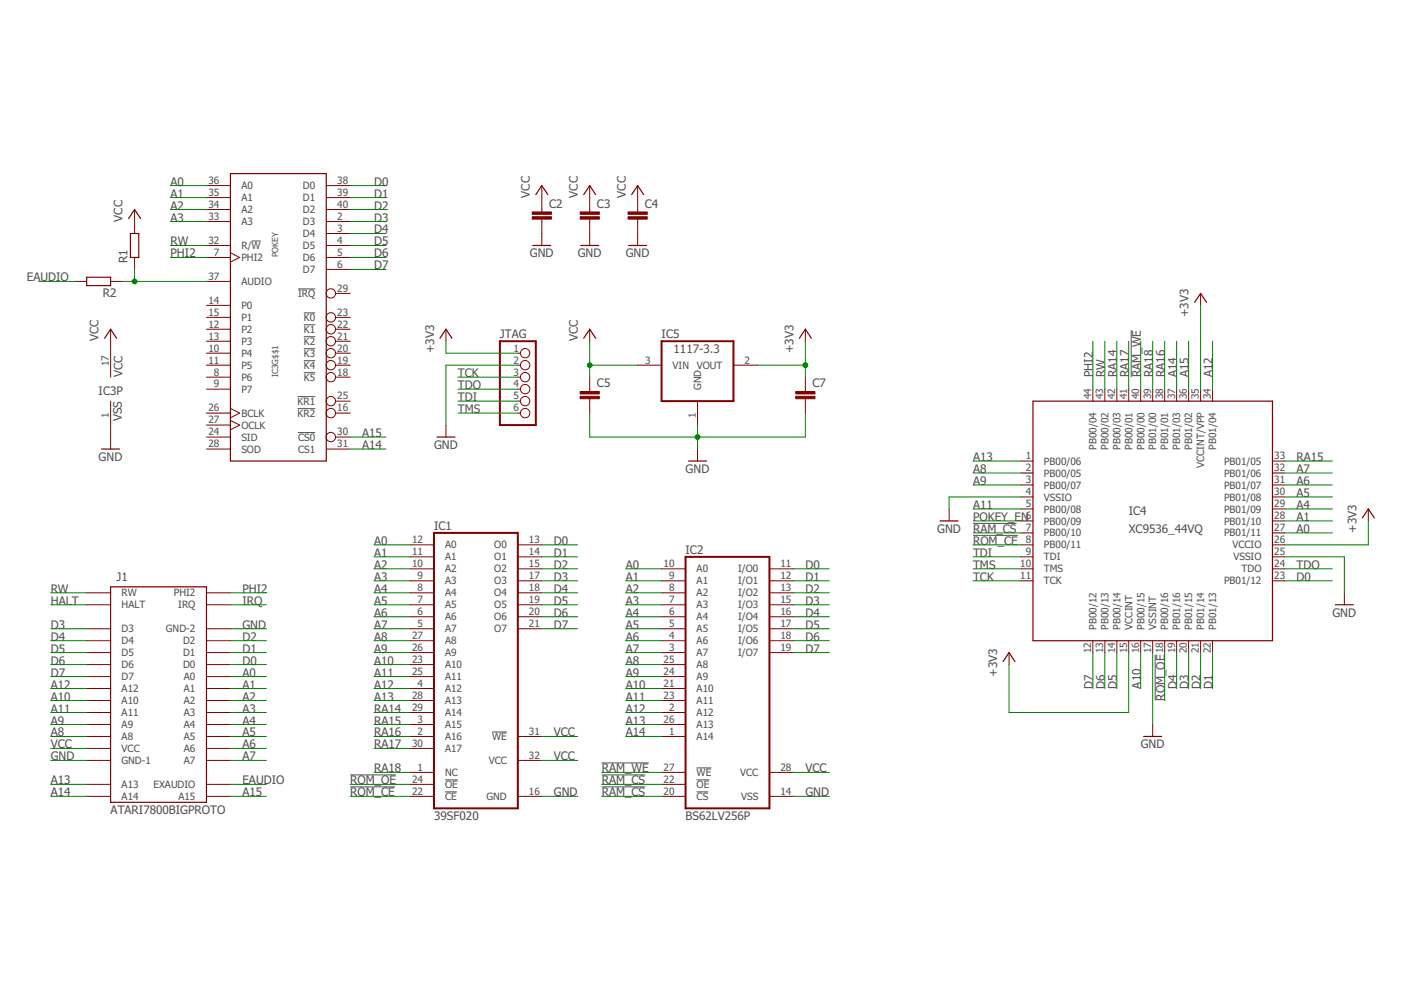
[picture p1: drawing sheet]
<svg xmlns="http://www.w3.org/2000/svg" width="297mm" height="210mm" viewBox="0 0 297 210" stroke-linecap="round" stroke-linejoin="round" font-family="sans-serif">
<g fill="none" stroke="#505050" stroke-width=".21">
<path d="M53.3 51.1h2M63.2 61.3h3.6M64.4 66.3h2.4M64.4 68.9h2.4M64.4 71.4h2.4M64.4 73.9h2.4M64.4 76.5h2.4M64.4 79h2.4M239.8 70v10M63.1 84.1h3.7M63.1 86.6h3.7M63.2 91.7h3.6"/>
<path d="M206.3 113.5h9.5M206.3 111h9.2M244.9 138.8v9.7M104.3 155.2h3.2M74.3 166.8h9.4M74.3 164.3h9.7M94.4 165.4h2.7M94.4 167.9h2.5M127.6 161.8h9.9M127.6 166.8h9.2M127.6 164.3h9.2M147.7 165.4h2.7"/>
<path d="M147.7 167.9h2.5M147.7 162.8h3.1"/>
</g>
<g fill="none" stroke="#800000" stroke-width=".25">
<path d="M48.9 36.8h20.3v60.9h-20.3zM18.4 58.8h5.1v1.8h-5.1zM27.3 46.3l1.2-1.9 1.3 1.9M27.6 49.5h1.8v5.1h-1.8zM113 52h3.8M113.6 41.3l1.3-2 1.2 2M123.1 52h3.8M123.8 41.3l1.2-2 1.3 2M133.3 52h3.8M133.9 41.3l1.3-2 1.3 2M22.2 71.7l1.3-1.9 1.2 1.9M93.3 71.7l1.3-1.9 1.2 1.9"/>
<path d="M123.8 71.7l1.2-1.9 1.3 1.9M169.5 71.7l1.3-1.9 1.2 1.9M253.3 64.1l1.3-1.9 1.2 1.9M21.5 95.2h3.9M92.6 92.7h3.9M146 97.7h3.8M219 85h50.8v50.8h-50.8zM199.3 110.4h3.8M288.8 109.8l1.3-1.9 1.3 1.9M23.5 124.4h20.3v45.7h-20.3zM283.1 128.2h3.8M212.7 140.3l1.2-1.9 1.3 1.9"/>
<path d="M242.5 156.1h3.8"/>
</g>
<g fill="none" stroke="#800000" stroke-width=".21">
<path d="M43.8 39.3h5.1M69.2 39.3h5.1M114.9 39.3v5.6M125 39.3v5.6M135.2 39.3v5.6M15.8 59.7h2.6M23.5 59.7h2.5M28.5 44.4v5.1M28.5 54.6v2.5M43.8 41.9h5.1M43.8 44.4h5.1M43.8 47h5.1"/>
<path d="M43.8 52h5.1M43.8 54.6h5.1M43.8 59.7h5.1M48.9 53.6l1.9 1-1.9 1M69.2 41.9h5.1M69.2 44.4h5.1M69.2 47h5.1M69.2 49.5h5.1M69.2 52h5.1M69.2 54.6h5.1M69.2 57.1h5.1M114.9 46.5v5.5"/>
<path d="M125 46.5v5.5M135.2 46.5v5.5M23.5 69.8v10.2M43.8 74.9h5.1M43.8 77.4h5.1M43.8 80h5.1M43.8 67.3h5.1M43.8 64.7h5.1M43.8 69.8h5.1M43.8 72.3h5.1M71.1 74.9h3.2M71.1 77.4h3.2"/>
<path d="M71.1 80h3.2M71.1 62.2h3.2M71.1 67.3h3.2M71.1 69.8h3.2M71.1 72.3h3.2M94.6 69.8v2.5M109.8 74.9h.6M109.8 77.4h.6M109.8 80h.6M125 69.8v2.5M125 80v3M135.2 77.4h5.1"/>
<path d="M155.5 77.4h5.1M170.8 69.8v2.5M170.8 80v3M254.6 62.2v2.5M23.5 85v10.2M43.8 82.5h5.1M43.8 87.6h5.1M43.8 92.7h5.1M43.8 95.2h5.1M43.8 90.1h5.1M48.9 86.6l1.9 1-1.9 1M48.9 89.1l1.9 1-1.9 1"/>
<path d="M69.2 95.2h5.1M71.1 85h3.2M71.1 87.6h3.2M71.1 92.7h3.2M94.6 90.1v2.6M109.8 82.5h.6M109.8 85h.6M109.8 87.6h.6M125 84.5v3.1M147.9 85v5.1M147.9 95.2v2.5M170.8 84.5v3.1"/>
<path d="M216.5 97.7h2.5M231.7 82.5v2.5M234.3 82.5v2.5M236.8 82.5v2.5M239.3 82.5v2.5M241.9 82.5v2.5M244.4 82.5v2.5M246.9 82.5v2.5M249.5 82.5v2.5M252 82.5v2.5M254.6 82.5v2.5M257.1 82.5v2.5"/>
<path d="M269.8 97.7h2.5M86.9 115.5h5.1M86.9 118.1h5.1M109.8 115.5h5.1M109.8 118.1h5.1M201.2 107.9v2.5M216.5 115.5h2.5M216.5 118.1h2.5M216.5 100.3h2.5M216.5 102.8h2.5M216.5 105.4h2.5M216.5 107.9h2.5"/>
<path d="M216.5 110.4h2.5M216.5 113h2.5M269.8 115.5h2.5M269.8 118.1h2.5M269.8 100.3h2.5M269.8 102.8h2.5M269.8 105.4h2.5M269.8 107.9h2.5M269.8 110.4h2.5M269.8 113h2.5M290.1 107.9v2.5M18.4 138.4h5.1"/>
<path d="M18.4 135.8h5.1M18.4 133.3h5.1M18.4 125.7h5.1M18.4 128.2h5.1M43.8 138.4h5.1M43.8 135.8h5.1M43.8 133.3h5.1M43.8 125.7h5.1M43.8 128.2h5.1M86.9 138.4h5.1M86.9 135.8h5.1M86.9 133.3h5.1"/>
<path d="M86.9 125.7h5.1M86.9 128.2h5.1M86.9 120.6h5.1M86.9 123.1h5.1M86.9 130.8h5.1M109.8 133.3h5.1M109.8 125.7h5.1M109.8 128.2h5.1M109.8 120.6h5.1M109.8 123.1h5.1M109.8 130.8h5.1M140.3 138.4h5.1"/>
<path d="M140.3 135.8h5.1M140.3 133.3h5.1M140.3 125.7h5.1M140.3 128.2h5.1M140.3 120.6h5.1M140.3 123.1h5.1M140.3 130.8h5.1M163.1 138.4h5.1M163.1 135.8h5.1M163.1 133.3h5.1M163.1 125.7h5.1M163.1 128.2h5.1"/>
<path d="M163.1 120.6h5.1M163.1 123.1h5.1M163.1 130.8h5.1M213.9 138.4v2.5M216.5 120.6h2.5M216.5 123.1h2.5M231.7 135.8v2.6M234.3 135.8v2.6M236.8 135.8v2.6M239.3 135.8v2.6M241.9 135.8v2.6M244.4 135.8v2.6"/>
<path d="M246.9 135.8v2.6M249.5 135.8v2.6M252 135.8v2.6M254.6 135.8v2.6M257.1 135.8v2.6M269.8 120.6h2.5M269.8 123.1h2.5M285 125.7v2.5M18.4 143.4h5.1M18.4 146h5.1M18.4 148.5h5.1M18.4 151.1h5.1"/>
<path d="M18.4 153.6h5.1M18.4 156.1h5.1M18.4 158.7h5.1M18.4 140.9h5.1M43.8 143.4h5.1M43.8 146h5.1M43.8 148.5h5.1M43.8 151.1h5.1M43.8 153.6h5.1M43.8 156.1h5.1M43.8 158.7h5.1M43.8 140.9h5.1"/>
<path d="M86.9 143.4h5.1M86.9 146h5.1M86.9 148.5h5.1M86.9 151.1h5.1M86.9 153.6h5.1M86.9 156.1h5.1M86.9 158.7h5.1M86.9 140.9h5.1M109.8 156.1h5.1M140.3 143.4h5.1M140.3 146h5.1M140.3 148.5h5.1"/>
<path d="M140.3 151.1h5.1M140.3 153.6h5.1M140.3 156.1h5.1M140.3 140.9h5.1M244.4 153.6v2.5M18.4 161.2h5.1M18.4 166.3h5.1M18.4 168.8h5.1M43.8 161.2h5.1M43.8 166.3h5.1M43.8 168.8h5.1M86.9 166.3h5.1"/>
<path d="M86.9 168.8h5.1M86.9 163.8h5.1M109.8 161.2h5.1M109.8 168.8h5.1M140.3 166.3h5.1M140.3 168.8h5.1M140.3 163.8h5.1M163.1 168.8h5.1M163.1 163.8h5.1"/>
<circle cx="70.1" cy="69.8" r=".99"/>
<circle cx="70.1" cy="72.3" r=".99"/>
<circle cx="70.1" cy="74.9" r=".99"/>
<circle cx="70.1" cy="77.4" r=".99"/>
<circle cx="70.1" cy="67.3" r=".99"/>
<circle cx="70.1" cy="80" r=".99"/>
<circle cx="70.1" cy="62.2" r=".99"/>
<circle cx="111.3" cy="80" r=".99"/>
<circle cx="111.3" cy="74.9" r=".99"/>
<circle cx="111.3" cy="77.4" r=".99"/>
<circle cx="70.1" cy="92.7" r=".99"/>
<circle cx="70.1" cy="87.6" r=".99"/>
<circle cx="70.1" cy="85" r=".99"/>
<circle cx="111.3" cy="87.6" r=".99"/>
<circle cx="111.3" cy="85" r=".99"/>
<circle cx="111.3" cy="82.5" r=".99"/>
</g>
<path d="M106 72.3h7.6v17.8h-7.6zM140.3 72.3h15.2v12.7h-15.2zM92 113h17.8v58.4h-17.8zM145.4 118.1h17.7v53.3h-17.7z" fill="none" stroke="#800000" stroke-width=".42"/>
<g fill="#800000" stroke="#800000" stroke-width=".21">
<path d="M112.8 46h4.1v.5h-4.1z"/>
<path d="M112.8 44.9h4.1v.5h-4.1z"/>
<path d="M123 46h4.1v.5h-4.1z"/>
<path d="M123 44.9h4.1v.5h-4.1z"/>
<path d="M133.2 46h4v.5h-4z"/>
<path d="M133.2 44.9h4v.5h-4z"/>
<path d="M123 84h4.1v.5h-4.1z"/>
<path d="M123 83h4.1v.5h-4.1z"/>
<path d="M168.7 84h4.1v.5h-4.1z"/>
<path d="M168.7 83h4.1v.5h-4.1z"/>
</g>
<g fill="none" stroke="#008000" stroke-width=".21">
<path d="M36.2 39.3h7.6M74.3 39.3h7.6M8.2 59.7h7.6M26 59.7h17.8M28.5 57.1v2.6M36.2 52h7.6M36.2 54.6h7.6M36.2 41.9h7.6M36.2 44.4h7.6M36.2 47h7.6M74.3 52h7.6M74.3 54.6h7.6"/>
<path d="M74.3 41.9h7.6M74.3 44.4h7.6M74.3 47h7.6M74.3 49.5h7.6M74.3 57.1h7.6M94.6 72.3v2.6h15.2M97.1 80h12.7M109.8 77.4h-15.2v12.7M125 72.3v7.7M125 77.4h10.2M160.6 77.4h10.2M170.8 72.3v7.7"/>
<path d="M231.7 72.3v10.2M234.3 72.3v10.2M236.8 72.3v10.2M239.3 72.3v10.2M241.9 72.3v10.2M244.4 72.3v10.2M246.9 72.3v10.2M249.5 72.3v10.2M252 72.3v10.2M254.6 64.7v17.8M257.1 72.3v10.2M74.3 95.2h7.6"/>
<path d="M74.3 92.7h7.6M97.1 82.5h12.7M97.1 85h12.7M97.1 87.6h12.7M125 87.6v5.1h45.8v-5.1M147.9 90.1v5.1M206.3 97.7h10.2M272.3 97.7h10.2M79.3 118.1h7.6M79.3 115.5h7.6M114.9 118.1h7.6M114.9 115.5h7.6"/>
<path d="M206.3 100.3h10.2M206.3 118.1h10.2M206.3 115.5h10.2M206.3 113h10.2M206.3 110.4h10.2M206.3 107.9h10.2M206.3 102.8h10.2M216.5 105.4h-15.3v2.5M272.3 100.3h10.2M272.3 118.1h12.7v7.6M272.3 105.4h10.2M272.3 113h10.2"/>
<path d="M272.3 110.4h10.2M272.3 107.9h10.2M272.3 102.8h10.2M290.1 110.4v5.1h-17.8M10.8 135.8h7.6M10.8 128.2h7.6M10.8 125.7h7.6M10.8 133.3h7.6M10.8 138.4h7.6M48.9 135.8h7.6M48.9 128.2h7.6M48.9 125.7h7.6"/>
<path d="M48.9 133.3h7.6M48.9 138.4h7.6M79.3 135.8h7.6M79.3 128.2h7.6M79.3 125.7h7.6M79.3 133.3h7.6M79.3 120.6h7.6M79.3 123.1h7.6M79.3 130.8h7.6M79.3 138.4h7.6M114.9 128.2h7.6M114.9 125.7h7.6"/>
<path d="M114.9 133.3h7.6M114.9 120.6h7.6M114.9 123.1h7.6M114.9 130.8h7.6M132.7 135.8h7.6M132.7 128.2h7.6M132.7 125.7h7.6M132.7 133.3h7.6M132.7 120.6h7.6M132.7 123.1h7.6M132.7 130.8h7.6M132.7 138.4h7.6"/>
<path d="M168.2 135.8h7.6M168.2 128.2h7.6M168.2 125.7h7.6M168.2 133.3h7.6M168.2 120.6h7.6M168.2 123.1h7.6M168.2 130.8h7.6M168.2 138.4h7.6M206.3 120.6h10.2M206.3 123.1h10.2M231.7 138.4v7.6M234.3 138.4v7.6"/>
<path d="M236.8 138.4v7.6M239.3 138.4v12.7h-25.4v-10.2M241.9 138.4v7.6M244.4 138.4v15.2M246.9 138.4v10.1M249.5 138.4v7.6M252 138.4v7.6M254.6 138.4v7.6M257.1 138.4v7.6M272.3 120.6h10.2M272.3 123.1h10.2M10.8 156.1h7.6"/>
<path d="M10.8 140.9h7.6M10.8 158.7h7.6M10.8 148.5h7.6M10.8 153.6h7.6M10.8 143.4h7.6M10.8 146h7.6M10.8 151.1h7.6M48.9 156.1h7.6M48.9 140.9h7.6M48.9 158.7h7.6M48.9 148.5h7.6M48.9 153.6h7.6"/>
<path d="M48.9 143.4h7.6M48.9 146h7.6M48.9 151.1h7.6M79.3 156.1h7.6M79.3 140.9h7.6M79.3 158.7h7.6M79.3 148.5h7.6M79.3 153.6h7.6M79.3 143.4h7.6M79.3 146h7.6M79.3 151.1h7.6M114.9 156.1h7.6"/>
<path d="M132.7 156.1h7.6M132.7 140.9h7.6M132.7 148.5h7.6M132.7 153.6h7.6M132.7 143.4h7.6M132.7 146h7.6M132.7 151.1h7.6M10.8 168.8h7.6M10.8 166.3h7.6M10.8 161.2h7.6M48.9 168.8h7.6M48.9 166.3h7.6"/>
<path d="M48.9 161.2h7.6M74.3 168.8h12.6M74.3 166.3h12.6M79.3 163.8h7.6M114.9 168.8h7.6M114.9 161.2h7.6M127.6 168.8h12.7M127.6 166.3h12.7M127.6 163.8h12.7M168.2 168.8h7.6M168.2 163.8h7.6"/>
</g>
<g fill="#008000" stroke="#008000" stroke-width=".21">
<circle cx="125" cy="77.4" r=".51"/>
<circle cx="147.9" cy="92.7" r=".51"/>
<circle cx="170.8" cy="77.4" r=".51"/>
<circle cx="28.5" cy="59.7" r=".51"/>
</g>
<g font-size="2.5" fill="#505050">
<text x="36.1" y="39.3">A0</text>
<text x="36.1" y="41.9">A1</text>
<text x="79.3" y="39.3">D0</text>
<text x="79.3" y="41.9">D1</text>
<text x="112.3" y="41.9" transform="rotate(-90 112.3 41.9)">VCC</text>
<text x="122.5" y="41.9" transform="rotate(-90 122.5 41.9)">VCC</text>
<text x="132.7" y="41.9" transform="rotate(-90 132.7 41.9)">VCC</text>
<text x="26" y="47" transform="rotate(-90 26 47)">VCC</text>
<text x="36.1" y="44.4">A2</text>
<text x="36.1" y="47">A3</text>
<text x="79.3" y="44.4">D2</text>
<text x="79.3" y="47">D3</text>
<text x="116.4" y="44">C2</text>
<text x="126.6" y="44">C3</text>
<text x="136.7" y="44">C4</text>
<text x="36.1" y="52">RW</text>
<text x="79.3" y="49.5">D4</text>
<text x="79.3" y="52">D5</text>
<text x="5.7" y="59.7">EAUDIO</text>
<text x="27" y="55.9" transform="rotate(-90 27 55.9)">R1</text>
<text x="36.1" y="54.6">PHI2</text>
<text x="79.3" y="54.6">D6</text>
<text x="79.3" y="57.1">D7</text>
<text x="112.3" y="54.6">GND</text>
<text x="122.5" y="54.6">GND</text>
<text x="132.7" y="54.6">GND</text>
<text x="21.8" y="62.9">R2</text>
<text x="106" y="71.7">JTAG</text>
<text x="140.3" y="71.7">IC5</text>
<text x="252" y="67.3" transform="rotate(-90 252 67.3)">+3V3</text>
<text x="20.9" y="72.4" transform="rotate(-90 20.9 72.4)">VCC</text>
<text x="92" y="74.9" transform="rotate(-90 92 74.9)">+3V3</text>
<text x="122.5" y="72.4" transform="rotate(-90 122.5 72.4)">VCC</text>
<text x="142.8" y="74.9">1117-3.3</text>
<text x="168.2" y="74.9" transform="rotate(-90 168.2 74.9)">+3V3</text>
<text x="20.9" y="83.8">IC3P</text>
<text x="26" y="80" transform="rotate(-90 26 80)">VCC</text>
<text x="97.1" y="80">TCK</text>
<text x="97.1" y="82.5">TDO</text>
<text x="126.6" y="82.1">C5</text>
<text x="172.3" y="82.1">C7</text>
<text x="231.7" y="80" transform="rotate(-90 231.7 80)">PHI2</text>
<text x="234.2" y="80" transform="rotate(-90 234.2 80)">RW</text>
<text x="236.8" y="80" transform="rotate(-90 236.8 80)">RA14</text>
<text x="239.3" y="80" transform="rotate(-90 239.3 80)">RA17</text>
<text x="241.9" y="80" transform="rotate(-90 241.9 80)">RAM_WE</text>
<text x="244.4" y="80" transform="rotate(-90 244.4 80)">RA18</text>
<text x="246.9" y="80" transform="rotate(-90 246.9 80)">RA16</text>
<text x="249.5" y="80" transform="rotate(-90 249.5 80)">A14</text>
<text x="252" y="80" transform="rotate(-90 252 80)">A15</text>
<text x="257.1" y="80" transform="rotate(-90 257.1 80)">A12</text>
<text x="25.9" y="89.3" transform="rotate(-90 25.9 89.3)">VSS</text>
<text x="97.1" y="85.1">TDI</text>
<text x="97.1" y="87.6">TMS</text>
<text x="76.8" y="95.2">A14</text>
<text x="76.8" y="92.7">A15</text>
<text x="92" y="95.2">GND</text>
<text x="20.9" y="97.7">GND</text>
<text x="145.4" y="100.3">GND</text>
<text x="206.3" y="100.3">A8</text>
<text x="206.3" y="97.7">A13</text>
<text x="274.9" y="100.3">A7</text>
<text x="274.9" y="97.7">RA15</text>
<text x="206.3" y="102.8">A9</text>
<text x="206.3" y="107.9">A11</text>
<text x="274.9" y="107.9">A4</text>
<text x="274.9" y="105.4">A5</text>
<text x="274.9" y="102.8">A6</text>
<text x="92" y="112.3">IC1</text>
<text x="198.7" y="113">GND</text>
<text x="206.3" y="113">RAM_CS</text>
<text x="206.3" y="110.4">POKEY_EN</text>
<text x="239.3" y="113">XC9536_44VQ</text>
<text x="239.3" y="109.2">IC4</text>
<text x="274.9" y="113">A0</text>
<text x="274.9" y="110.4">A1</text>
<text x="287.6" y="113" transform="rotate(-90 287.6 113)">+3V3</text>
<text x="79.3" y="115.5">A0</text>
<text x="79.3" y="118.1">A1</text>
<text x="117.4" y="115.5">D0</text>
<text x="117.4" y="118.1">D1</text>
<text x="145.4" y="117.4">IC2</text>
<text x="206.3" y="115.5">ROM_CE</text>
<text x="206.3" y="118.1">TDI</text>
<text x="10.8" y="125.7">RW</text>
<text x="24.7" y="123.1">J1</text>
<text x="51.4" y="125.7">PHI2</text>
<text x="79.3" y="120.6">A2</text>
<text x="79.3" y="123.1">A3</text>
<text x="79.3" y="125.7">A4</text>
<text x="117.4" y="120.6">D2</text>
<text x="117.4" y="123.1">D3</text>
<text x="117.4" y="125.7">D4</text>
<text x="132.7" y="120.6">A0</text>
<text x="132.7" y="123.1">A1</text>
<text x="132.7" y="125.7">A2</text>
<text x="170.7" y="120.6">D0</text>
<text x="170.7" y="123.1">D1</text>
<text x="170.7" y="125.7">D2</text>
<text x="206.3" y="123.1">TCK</text>
<text x="206.3" y="120.6">TMS</text>
<text x="274.9" y="123.1">D0</text>
<text x="274.9" y="120.6">TDO</text>
<text x="10.8" y="128.2">HALT</text>
<text x="51.4" y="128.2">IRQ</text>
<text x="79.3" y="128.2">A5</text>
<text x="79.3" y="130.8">A6</text>
<text x="117.4" y="128.2">D5</text>
<text x="117.4" y="130.8">D6</text>
<text x="132.7" y="128.2">A3</text>
<text x="132.7" y="130.8">A4</text>
<text x="170.7" y="128.2">D3</text>
<text x="170.7" y="130.8">D4</text>
<text x="282.5" y="130.8">GND</text>
<text x="10.8" y="133.3">D3</text>
<text x="10.8" y="135.8">D4</text>
<text x="51.4" y="133.3">GND</text>
<text x="51.4" y="135.8">D2</text>
<text x="79.3" y="135.8">A8</text>
<text x="79.3" y="133.3">A7</text>
<text x="117.4" y="133.3">D7</text>
<text x="132.7" y="133.3">A5</text>
<text x="132.7" y="135.8">A6</text>
<text x="170.7" y="133.3">D5</text>
<text x="170.7" y="135.8">D6</text>
<text x="10.8" y="138.4">D5</text>
<text x="10.8" y="140.9">D6</text>
<text x="10.8" y="143.5">D7</text>
<text x="51.4" y="143.5">A0</text>
<text x="51.4" y="140.9">D0</text>
<text x="51.4" y="138.4">D1</text>
<text x="79.3" y="138.4">A9</text>
<text x="79.3" y="140.9">A10</text>
<text x="79.3" y="143.5">A11</text>
<text x="132.7" y="140.9">A8</text>
<text x="132.7" y="138.4">A7</text>
<text x="132.7" y="143.5">A9</text>
<text x="170.7" y="138.4">D7</text>
<text x="211.4" y="143.5" transform="rotate(-90 211.4 143.5)">+3V3</text>
<text x="10.8" y="148.5">A10</text>
<text x="10.8" y="146">A12</text>
<text x="51.4" y="146">A1</text>
<text x="51.4" y="148.5">A2</text>
<text x="79.3" y="148.5">A13</text>
<text x="79.3" y="146">A12</text>
<text x="132.7" y="146">A10</text>
<text x="132.7" y="148.5">A11</text>
<text x="231.7" y="146" transform="rotate(-90 231.7 146)">D7</text>
<text x="234.2" y="146" transform="rotate(-90 234.2 146)">D6</text>
<text x="236.8" y="146" transform="rotate(-90 236.8 146)">D5</text>
<text x="241.9" y="146" transform="rotate(-90 241.9 146)">A10</text>
<text x="246.9" y="148.5" transform="rotate(-90 246.9 148.5)">ROM_OE</text>
<text x="249.5" y="146" transform="rotate(-90 249.5 146)">D4</text>
<text x="252" y="146" transform="rotate(-90 252 146)">D3</text>
<text x="254.6" y="146" transform="rotate(-90 254.6 146)">D2</text>
<text x="257.1" y="146" transform="rotate(-90 257.1 146)">D1</text>
<text x="10.8" y="153.6">A9</text>
<text x="10.8" y="151.1">A11</text>
<text x="51.4" y="151.1">A3</text>
<text x="51.4" y="153.6">A4</text>
<text x="79.3" y="151.1">RA14</text>
<text x="79.3" y="153.6">RA15</text>
<text x="132.7" y="153.6">A13</text>
<text x="132.7" y="151.1">A12</text>
<text x="10.8" y="156.2">A8</text>
<text x="10.8" y="158.7">VCC</text>
<text x="10.8" y="161.2">GND</text>
<text x="51.4" y="156.2">A5</text>
<text x="51.4" y="158.7">A6</text>
<text x="51.4" y="161.2">A7</text>
<text x="79.3" y="156.2">RA16</text>
<text x="79.3" y="158.7">RA17</text>
<text x="117.4" y="161.2">VCC</text>
<text x="117.4" y="156.2">VCC</text>
<text x="132.7" y="156.2">A14</text>
<text x="241.9" y="158.7">GND</text>
<text x="10.8" y="166.3">A13</text>
<text x="51.4" y="166.3">EAUDIO</text>
<text x="74.2" y="166.3">ROM_OE</text>
<text x="79.3" y="163.8">RA18</text>
<text x="127.6" y="163.8">RAM_WE</text>
<text x="127.6" y="166.3">RAM_CS</text>
<text x="170.7" y="163.8">VCC</text>
<text x="10.8" y="168.8">A14</text>
<text x="23.4" y="172.7">ATARI7800BIGPROTO</text>
<text x="51.4" y="168.8">A15</text>
<text x="74.2" y="168.8">ROM_CE</text>
<text x="92" y="173.9">39SF020</text>
<text x="117.4" y="168.8">GND</text>
<text x="127.6" y="168.8">RAM_CS</text>
<text x="145.4" y="173.9">BS62LV256P</text>
<text x="170.7" y="168.8">GND</text>
</g>
<g font-size="2.1" fill="#505050">
<text x="44.2" y="39">36</text>
<text x="44.2" y="41.5">35</text>
<text x="51.2" y="40.1">A0</text>
<text x="64.2" y="40.1">D0</text>
<text x="71.5" y="39">38</text>
<text x="71.5" y="41.5">39</text>
<text x="44.2" y="44.1">34</text>
<text x="44.2" y="46.6">33</text>
<text x="51.2" y="42.6">A1</text>
<text x="51.2" y="45.2">A2</text>
<text x="51.2" y="47.7">A3</text>
<text x="64.2" y="42.6">D1</text>
<text x="64.2" y="45.2">D2</text>
<text x="64.2" y="47.7">D3</text>
<text x="71.5" y="44.1">40</text>
<text x="71.5" y="46.6">2</text>
<text x="44.2" y="51.7">32</text>
<text x="51.2" y="52.8">R/W</text>
<text x="64.2" y="50.3">D4</text>
<text x="64.2" y="52.8">D5</text>
<text x="71.5" y="49.1">3</text>
<text x="71.5" y="51.7">4</text>
<text x="44.2" y="59.3">37</text>
<text x="45.3" y="54.2">7</text>
<text x="51.2" y="55.3">PHI2</text>
<text x="64.2" y="55.3">D6</text>
<text x="64.2" y="57.9">D7</text>
<text x="71.5" y="54.2">5</text>
<text x="71.5" y="56.8">6</text>
<text x="44.2" y="64.4">14</text>
<text x="51.2" y="65.5">P0</text>
<text x="51.2" y="60.4">AUDIO</text>
<text x="63.2" y="63">IRQ</text>
<text x="71.5" y="61.8">29</text>
<text x="44.2" y="66.9">15</text>
<text x="44.2" y="69.5">12</text>
<text x="51.2" y="68">P1</text>
<text x="51.2" y="70.6">P2</text>
<text x="64.4" y="68">K0</text>
<text x="64.4" y="70.6">K1</text>
<text x="71.5" y="66.9">23</text>
<text x="71.5" y="69.5">22</text>
<text x="23.1" y="77.6" transform="rotate(-90 23.1 77.6)">17</text>
<text x="44.2" y="72">13</text>
<text x="44.2" y="74.5">10</text>
<text x="44.2" y="77.1">11</text>
<text x="51.2" y="73.1">P3</text>
<text x="51.2" y="75.7">P4</text>
<text x="64.4" y="73.1">K2</text>
<text x="64.4" y="75.7">K3</text>
<text x="71.5" y="72">21</text>
<text x="71.5" y="74.5">20</text>
<text x="71.5" y="77.1">19</text>
<text x="108.8" y="74.5">1</text>
<text x="108.8" y="77.1">2</text>
<text x="136.8" y="77.1">3</text>
<text x="157.8" y="77.1">2</text>
<text x="45.3" y="79.6">8</text>
<text x="45.3" y="82.2">9</text>
<text x="51.2" y="78.2">P5</text>
<text x="51.2" y="80.7">P6</text>
<text x="51.2" y="83.3">P7</text>
<text x="64.4" y="78.2">K4</text>
<text x="64.4" y="80.7">K5</text>
<text x="71.5" y="79.6">18</text>
<text x="108.8" y="79.6">3</text>
<text x="108.8" y="82.2">4</text>
<text x="142.6" y="78.2">VIN</text>
<text x="147.8" y="78.2">VOUT</text>
<text x="148.7" y="82.7" transform="rotate(-90 148.7 82.7)">GND</text>
<text x="23.1" y="88.6" transform="rotate(-90 23.1 88.6)">1</text>
<text x="44.2" y="87.2">26</text>
<text x="44.2" y="89.8">27</text>
<text x="51.2" y="88.4">BCLK</text>
<text x="63.1" y="85.8">KR1</text>
<text x="63.1" y="88.4">KR2</text>
<text x="71.5" y="84.7">25</text>
<text x="71.5" y="87.2">16</text>
<text x="108.8" y="84.7">5</text>
<text x="108.8" y="87.2">6</text>
<text x="147.5" y="88.6" transform="rotate(-90 147.5 88.6)">1</text>
<text x="231.3" y="84.7" transform="rotate(-90 231.3 84.7)">44</text>
<text x="233.9" y="84.7" transform="rotate(-90 233.9 84.7)">43</text>
<text x="236.4" y="84.7" transform="rotate(-90 236.4 84.7)">42</text>
<text x="239" y="84.7" transform="rotate(-90 239 84.7)">41</text>
<text x="241.5" y="84.7" transform="rotate(-90 241.5 84.7)">40</text>
<text x="244" y="84.7" transform="rotate(-90 244 84.7)">39</text>
<text x="246.6" y="84.7" transform="rotate(-90 246.6 84.7)">38</text>
<text x="249.1" y="84.7" transform="rotate(-90 249.1 84.7)">37</text>
<text x="251.7" y="84.7" transform="rotate(-90 251.7 84.7)">36</text>
<text x="254.2" y="84.7" transform="rotate(-90 254.2 84.7)">35</text>
<text x="256.7" y="84.7" transform="rotate(-90 256.7 84.7)">34</text>
<text x="44.2" y="92.3">24</text>
<text x="44.2" y="94.9">28</text>
<text x="51.2" y="90.9">OCLK</text>
<text x="51.2" y="93.4">SID</text>
<text x="51.2" y="96">SOD</text>
<text x="63.2" y="93.4">CS0</text>
<text x="63.2" y="96">CS1</text>
<text x="71.5" y="92.3">30</text>
<text x="71.5" y="94.9">31</text>
<text x="232.5" y="95.3" transform="rotate(-90 232.5 95.3)">PB00/04</text>
<text x="235" y="95.3" transform="rotate(-90 235 95.3)">PB00/02</text>
<text x="237.5" y="95.3" transform="rotate(-90 237.5 95.3)">PB00/03</text>
<text x="240.1" y="95.3" transform="rotate(-90 240.1 95.3)">PB00/01</text>
<text x="242.6" y="95.3" transform="rotate(-90 242.6 95.3)">PB00/00</text>
<text x="245.2" y="95.3" transform="rotate(-90 245.2 95.3)">PB01/00</text>
<text x="247.7" y="95.3" transform="rotate(-90 247.7 95.3)">PB01/01</text>
<text x="250.2" y="95.3" transform="rotate(-90 250.2 95.3)">PB01/03</text>
<text x="252.8" y="95.3" transform="rotate(-90 252.8 95.3)">PB01/02</text>
<text x="257.9" y="95.3" transform="rotate(-90 257.9 95.3)">PB01/04</text>
<text x="217.5" y="97.4">1</text>
<text x="217.5" y="99.9">2</text>
<text x="221.3" y="98.5">PB00/06</text>
<text x="221.3" y="101.1">PB00/05</text>
<text x="255.3" y="99.2" transform="rotate(-90 255.3 99.2)">VCCINT/VPP</text>
<text x="259.5" y="101.1">PB01/06</text>
<text x="259.5" y="98.5">PB01/05</text>
<text x="270.2" y="99.9">32</text>
<text x="270.2" y="97.4">33</text>
<text x="217.5" y="102.5">3</text>
<text x="217.5" y="105">4</text>
<text x="217.5" y="107.6">5</text>
<text x="221.3" y="103.6">PB00/07</text>
<text x="221.3" y="106.1">VSSIO</text>
<text x="259.5" y="106.1">PB01/08</text>
<text x="259.5" y="103.6">PB01/07</text>
<text x="270.2" y="107.6">29</text>
<text x="270.2" y="105">30</text>
<text x="270.2" y="102.5">31</text>
<text x="217.5" y="110.1">6</text>
<text x="217.5" y="112.6">7</text>
<text x="221.3" y="108.7">PB00/08</text>
<text x="221.3" y="111.2">PB00/09</text>
<text x="221.3" y="113.7">PB00/10</text>
<text x="259.5" y="113.7">PB01/11</text>
<text x="259.5" y="111.2">PB01/10</text>
<text x="259.5" y="108.7">PB01/09</text>
<text x="270.2" y="112.6">27</text>
<text x="270.2" y="110.1">28</text>
<text x="87.4" y="115.2">12</text>
<text x="87.4" y="117.7">11</text>
<text x="94.4" y="116.3">A0</text>
<text x="94.4" y="118.8">A1</text>
<text x="104.8" y="116.3">O0</text>
<text x="104.8" y="118.8">O1</text>
<text x="112.1" y="115.2">13</text>
<text x="112.1" y="117.7">14</text>
<text x="217.5" y="115.2">8</text>
<text x="217.5" y="117.7">9</text>
<text x="221.3" y="116.3">PB00/11</text>
<text x="221.3" y="118.8">TDI</text>
<text x="261.3" y="116.3">VCCIO</text>
<text x="261.5" y="118.8">VSSIO</text>
<text x="270.2" y="117.7">25</text>
<text x="270.2" y="115.2">26</text>
<text x="87.4" y="120.2">10</text>
<text x="88.5" y="122.8">9</text>
<text x="88.5" y="125.3">8</text>
<text x="94.4" y="121.4">A2</text>
<text x="94.4" y="123.9">A3</text>
<text x="104.8" y="121.4">O2</text>
<text x="104.8" y="123.9">O3</text>
<text x="112.1" y="120.2">15</text>
<text x="112.1" y="122.8">17</text>
<text x="112.1" y="125.3">18</text>
<text x="140.7" y="120.2">10</text>
<text x="141.9" y="122.8">9</text>
<text x="141.9" y="125.3">8</text>
<text x="147.7" y="121.4">A0</text>
<text x="147.7" y="123.9">A1</text>
<text x="156.5" y="121.4">I/O0</text>
<text x="156.5" y="123.9">I/O1</text>
<text x="165.5" y="120.2">11</text>
<text x="165.5" y="122.8">12</text>
<text x="165.5" y="125.3">13</text>
<text x="216.3" y="120.2">10</text>
<text x="216.3" y="122.8">11</text>
<text x="221.3" y="121.4">TMS</text>
<text x="221.3" y="123.9">TCK</text>
<text x="259.5" y="123.9">PB01/12</text>
<text x="263.2" y="121.4">TDO</text>
<text x="270.2" y="122.8">23</text>
<text x="270.2" y="120.2">24</text>
<text x="25.8" y="126.4">RW</text>
<text x="25.8" y="129">HALT</text>
<text x="36.8" y="126.4">PHI2</text>
<text x="37.8" y="129">IRQ</text>
<text x="88.5" y="127.9">7</text>
<text x="88.5" y="130.4">6</text>
<text x="94.4" y="126.4">A4</text>
<text x="94.4" y="129">A5</text>
<text x="94.4" y="131.5">A6</text>
<text x="104.8" y="126.4">O4</text>
<text x="104.8" y="129">O5</text>
<text x="104.8" y="131.5">O6</text>
<text x="112.1" y="127.9">19</text>
<text x="112.1" y="130.4">20</text>
<text x="141.9" y="127.9">7</text>
<text x="141.9" y="130.4">6</text>
<text x="147.7" y="126.4">A2</text>
<text x="147.7" y="129">A3</text>
<text x="147.7" y="131.5">A4</text>
<text x="156.5" y="126.4">I/O2</text>
<text x="156.5" y="129">I/O3</text>
<text x="156.5" y="131.5">I/O4</text>
<text x="165.5" y="127.9">15</text>
<text x="165.5" y="130.4">16</text>
<text x="25.8" y="134.1">D3</text>
<text x="25.8" y="136.6">D4</text>
<text x="35.2" y="134.1">GND-2</text>
<text x="38.8" y="136.6">D2</text>
<text x="87.4" y="135.5">27</text>
<text x="88.5" y="132.9">5</text>
<text x="94.4" y="134.1">A7</text>
<text x="94.4" y="136.6">A8</text>
<text x="104.8" y="134.1">O7</text>
<text x="112.1" y="132.9">21</text>
<text x="141.9" y="132.9">5</text>
<text x="141.9" y="135.5">4</text>
<text x="147.7" y="134.1">A5</text>
<text x="147.7" y="136.6">A6</text>
<text x="156.5" y="134.1">I/O5</text>
<text x="156.5" y="136.6">I/O6</text>
<text x="165.5" y="132.9">17</text>
<text x="165.5" y="135.5">18</text>
<text x="232.5" y="133.5" transform="rotate(-90 232.5 133.5)">PB00/12</text>
<text x="235" y="133.5" transform="rotate(-90 235 133.5)">PB00/13</text>
<text x="237.5" y="133.5" transform="rotate(-90 237.5 133.5)">PB00/14</text>
<text x="240.1" y="133.5" transform="rotate(-90 240.1 133.5)">VCCINT</text>
<text x="242.6" y="133.5" transform="rotate(-90 242.6 133.5)">PB00/15</text>
<text x="245.2" y="133.5" transform="rotate(-90 245.2 133.5)">VSSINT</text>
<text x="247.7" y="133.5" transform="rotate(-90 247.7 133.5)">PB00/16</text>
<text x="250.2" y="133.5" transform="rotate(-90 250.2 133.5)">PB01/16</text>
<text x="252.8" y="133.5" transform="rotate(-90 252.8 133.5)">PB01/15</text>
<text x="255.3" y="133.5" transform="rotate(-90 255.3 133.5)">PB01/14</text>
<text x="257.9" y="133.5" transform="rotate(-90 257.9 133.5)">PB01/13</text>
<text x="25.8" y="139.1">D5</text>
<text x="25.8" y="141.7">D6</text>
<text x="38.8" y="141.7">D0</text>
<text x="38.8" y="139.1">D1</text>
<text x="87.4" y="138">26</text>
<text x="87.4" y="140.6">23</text>
<text x="87.4" y="143.1">25</text>
<text x="94.4" y="139.1">A9</text>
<text x="94.4" y="141.7">A10</text>
<text x="140.7" y="140.6">25</text>
<text x="140.7" y="143.1">24</text>
<text x="141.9" y="138">3</text>
<text x="147.7" y="139.1">A7</text>
<text x="147.7" y="141.7">A8</text>
<text x="156.5" y="139.1">I/O7</text>
<text x="165.5" y="138">19</text>
<text x="231.3" y="138.5" transform="rotate(-90 231.3 138.5)">12</text>
<text x="233.9" y="138.5" transform="rotate(-90 233.9 138.5)">13</text>
<text x="236.4" y="138.5" transform="rotate(-90 236.4 138.5)">14</text>
<text x="239" y="138.5" transform="rotate(-90 239 138.5)">15</text>
<text x="241.5" y="138.5" transform="rotate(-90 241.5 138.5)">16</text>
<text x="244" y="138.5" transform="rotate(-90 244 138.5)">17</text>
<text x="246.6" y="138.5" transform="rotate(-90 246.6 138.5)">18</text>
<text x="249.1" y="138.5" transform="rotate(-90 249.1 138.5)">19</text>
<text x="251.7" y="138.5" transform="rotate(-90 251.7 138.5)">20</text>
<text x="254.2" y="138.5" transform="rotate(-90 254.2 138.5)">21</text>
<text x="256.7" y="138.5" transform="rotate(-90 256.7 138.5)">22</text>
<text x="25.8" y="149.3">A10</text>
<text x="25.8" y="146.8">A12</text>
<text x="25.8" y="144.2">D7</text>
<text x="39" y="144.2">A0</text>
<text x="39" y="146.8">A1</text>
<text x="39" y="149.3">A2</text>
<text x="87.4" y="148.2">28</text>
<text x="88.5" y="145.6">4</text>
<text x="94.4" y="144.2">A11</text>
<text x="94.4" y="146.8">A12</text>
<text x="94.4" y="149.3">A13</text>
<text x="140.7" y="145.6">21</text>
<text x="140.7" y="148.2">23</text>
<text x="147.7" y="144.2">A9</text>
<text x="147.7" y="146.8">A10</text>
<text x="147.7" y="149.3">A11</text>
<text x="25.8" y="154.4">A9</text>
<text x="25.8" y="151.8">A11</text>
<text x="39" y="151.8">A3</text>
<text x="39" y="154.4">A4</text>
<text x="87.4" y="150.7">29</text>
<text x="88.5" y="153.3">3</text>
<text x="88.5" y="155.8">2</text>
<text x="94.4" y="151.8">A14</text>
<text x="94.4" y="154.4">A15</text>
<text x="112.1" y="155.8">31</text>
<text x="140.7" y="153.3">26</text>
<text x="141.9" y="150.7">2</text>
<text x="141.9" y="155.8">1</text>
<text x="147.7" y="151.8">A12</text>
<text x="147.7" y="154.4">A13</text>
<text x="25.8" y="156.9">A8</text>
<text x="25.8" y="162">GND-1</text>
<text x="25.8" y="159.5">VCC</text>
<text x="39" y="156.9">A5</text>
<text x="39" y="159.5">A6</text>
<text x="39" y="162">A7</text>
<text x="87.4" y="158.3">30</text>
<text x="94.4" y="156.9">A16</text>
<text x="94.4" y="159.5">A17</text>
<text x="103.6" y="162">VCC</text>
<text x="104.3" y="156.9">WE</text>
<text x="112.1" y="160.9">32</text>
<text x="147.7" y="156.9">A14</text>
<text x="25.8" y="167.1">A13</text>
<text x="32.5" y="167.1">EXAUDIO</text>
<text x="87.4" y="166">24</text>
<text x="88.5" y="163.4">1</text>
<text x="94.4" y="164.5">NC</text>
<text x="94.4" y="167.1">OE</text>
<text x="140.7" y="163.4">27</text>
<text x="140.7" y="166">22</text>
<text x="147.7" y="164.5">WE</text>
<text x="147.7" y="167.1">OE</text>
<text x="156.9" y="164.5">VCC</text>
<text x="165.5" y="163.4">28</text>
<text x="25.8" y="169.6">A14</text>
<text x="37.8" y="169.6">A15</text>
<text x="87.4" y="168.5">22</text>
<text x="94.4" y="169.6">CE</text>
<text x="103.2" y="169.6">GND</text>
<text x="112.1" y="168.5">16</text>
<text x="140.7" y="168.5">20</text>
<text x="147.7" y="169.6">CS</text>
<text x="157.2" y="169.6">VSS</text>
<text x="165.5" y="168.5">14</text>
</g>
<g font-size="1.8" fill="#505050">
<text x="59" y="54.6" transform="rotate(-90 59 54.6)">POKEY</text>
<text x="59" y="80" transform="rotate(-90 59 80)">IC3G$$1</text>
</g>
</svg>
